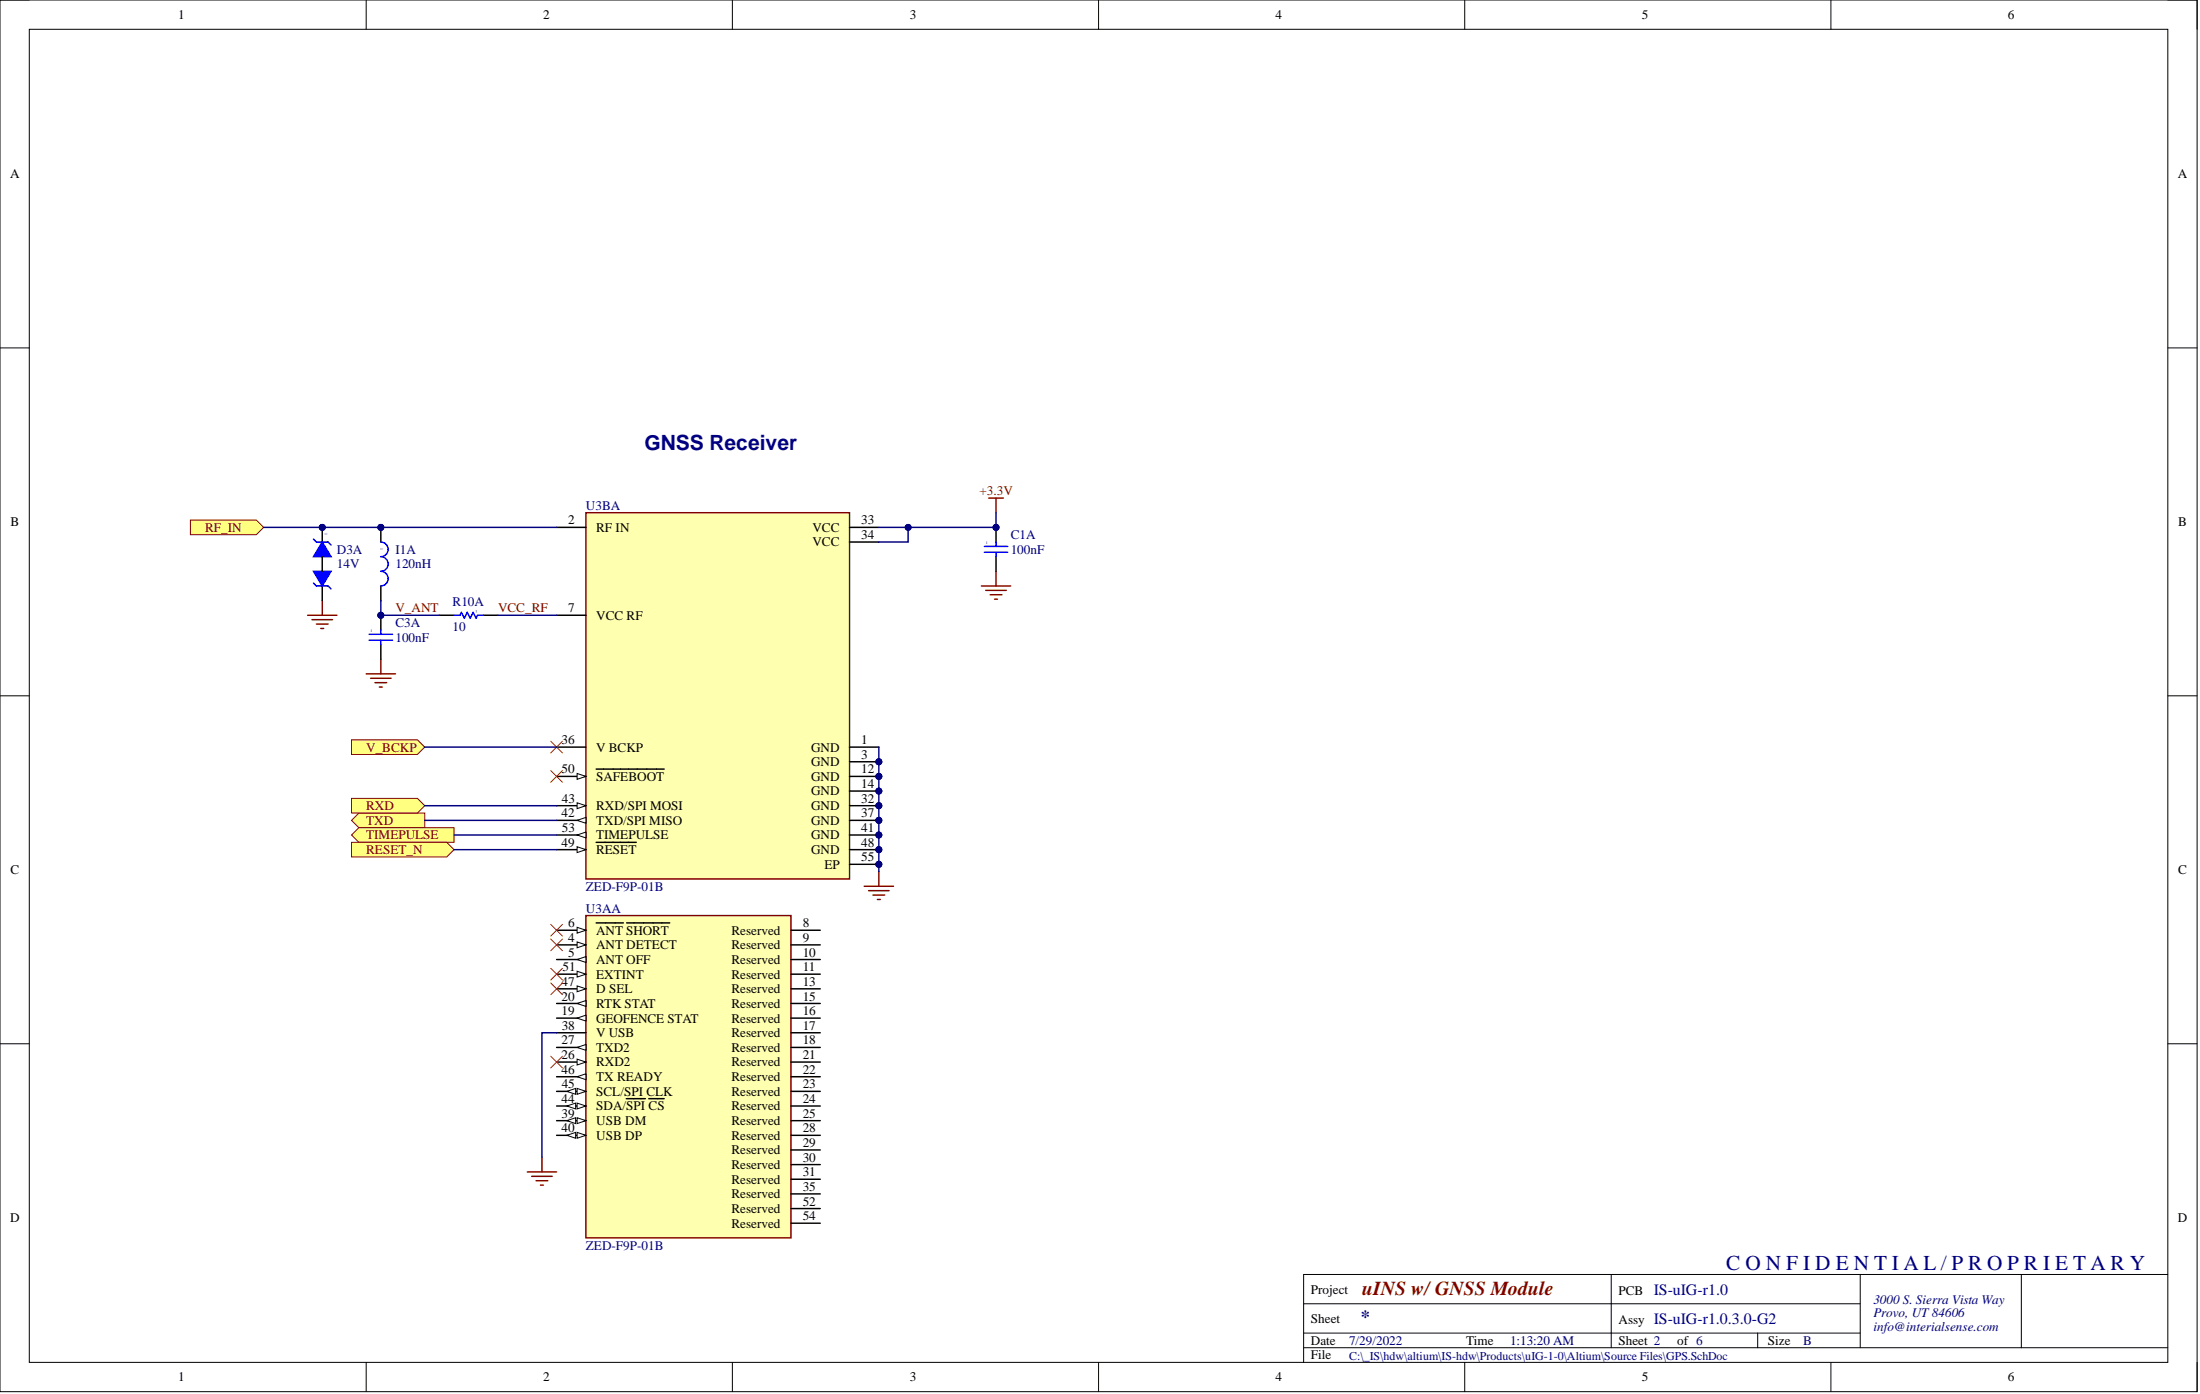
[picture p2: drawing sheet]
<svg xmlns="http://www.w3.org/2000/svg" width="381mm" height="241mm" viewBox="0 0 381 241" stroke-linecap="round" stroke-linejoin="round" font-family="sans-serif">
<g fill="none" stroke="#000" stroke-width=".17">
<path d="M0 0h380.5v240.9h-380.5zM0 0h5.1M5.1 5.1h370.3v230.7h-370.3zM63.4 0v5.1M126.8 0v5.1M190.2 0v5.1M253.7 0v5.1M317.1 0v5.1M375.4 0h5.1v5.1M0 60.2h5.1M375.4 60.2h5.1M0 120.4h5.1"/>
<path d="M375.4 120.4h5.1M0 180.7h5.1M375.4 180.7h5.1M63.4 235.8v5.1M126.8 235.8v5.1M190.2 235.8v5.1M225.8 225.7h96.4M225.8 233.3h149.6M225.8 230.8h96.4M253.7 235.8v5.1M279 220.6v12.7M304.4 230.8v2.5"/>
<path d="M317.1 235.8v5.1M322.2 220.6v12.7M350.1 220.6v12.7M375.4 220.6h-149.6v15.2M380.5 235.8v5.1"/>
</g>
<path d="M66 101.4v2.6M76.1 106.5h2.5M83.7 106.5h2.5" fill="none" stroke="#000" stroke-width=".25"/>
<path d="M66 93.8a1.27 1.27 0 0 1 1.2 1.3 1.27 1.27 0 0 1-1.2 1.3 1.27 1.27 0 0 1 1.2 1.2 1.27 1.27 0 0 1-1.2 1.3 1.27 1.27 0 0 1 1.2 1.3 1.27 1.27 0 0 1-1.2 1.2M78.6 106.5h1.1l.2-.5 .5 1 .5-1 .5 1 .5-1 .5 1 .3-.5h1" fill="none" stroke="#00f" stroke-width=".25"/>
<path d="M63.4 116.6h5.1M64.2 117.4h3.5M64.9 118.2h2.1M65.7 118.9h.5M66 114.1v2.5" fill="none" stroke="#800000" stroke-width=".25"/>
<path d="M33 90h11.4l1.3 1.3-1.3 1.3h-11.4z" fill-rule="evenodd" fill="#ffff80"/>
<path d="M33 90h11.4l1.3 1.3-1.3 1.3h-11.4z" fill="none" stroke="#800000" stroke-width=".17"/>
<path d="M60.9 142l1.2-1.3h11.5v2.6h-11.5z" fill-rule="evenodd" fill="#ffff80"/>
<path d="M60.9 142l1.2-1.3h11.5v2.6h-11.5z" fill="none" stroke="#800000" stroke-width=".17"/>
<path d="M60.9 144.5l1.2-1.2h16.5v2.5h-16.5z" fill-rule="evenodd" fill="#ffff80"/>
<path d="M60.9 144.5l1.2-1.2h16.5v2.5h-16.5z" fill="none" stroke="#800000" stroke-width=".17"/>
<path d="M60.9 128.1h11.4l1.3 1.2-1.3 1.3h-11.4z" fill-rule="evenodd" fill="#ffff80"/>
<path d="M60.9 128.1h11.4l1.3 1.2-1.3 1.3h-11.4z" fill="none" stroke="#800000" stroke-width=".17"/>
<path d="M53.3 106.5h5M54 107.3h3.6M54.8 108h2M55.6 108.8h.5M55.8 104v2.5" fill="none" stroke="#800000" stroke-width=".25"/>
<path d="M55.8 101.4v2.6" fill="none" stroke="#000" stroke-width=".25"/>
<path d="M54.3 98.9h3l-1.5 2.5z" fill="#00f"/>
<path d="M54.3 98.9h3l-1.5 2.5zM54.3 100.9l.5 .5h2l.5 .5" fill="none" stroke="#00f" stroke-width=".25"/>
<path d="M55.8 93.8l1.5 2.6h-3z" fill="#00f"/>
<path d="M55.8 93.8l1.5 2.6h-3zM56.8 93.8l.5 .5" fill="none" stroke="#00f" stroke-width=".25"/>
<path d="M55.8 96.4v2.5" fill="none" stroke="#000" stroke-width=".25"/>
<path d="M60.9 138.2h11.4l1.3 1.3-1.3 1.2h-11.4z" fill-rule="evenodd" fill="#ffff80"/>
<path d="M60.9 138.2h11.4l1.3 1.3-1.3 1.2h-11.4z" fill="none" stroke="#800000" stroke-width=".17"/>
<path d="M172.5 98.9v2.5M170 101.4h5M170.7 102.2h3.6M171.5 103h2M172.2 103.7h.5" fill="none" stroke="#800000" stroke-width=".25"/>
<path d="M66 111.6v2.5" fill="none" stroke="#000" stroke-width=".25"/>
<path d="M63.9 110.8h4.1M63.9 109.8h4.1M66 110.8v.8" fill="none" stroke="#00f" stroke-width=".25"/>
<path d="M60.9 145.8h16.5l1.2 1.3-1.2 1.2h-16.5z" fill-rule="evenodd" fill="#ffff80"/>
<path d="M60.9 145.8h16.5l1.2 1.3-1.2 1.2h-16.5z" fill="none" stroke="#800000" stroke-width=".17"/>
<path d="M172.5 96.4v2.5" fill="none" stroke="#000" stroke-width=".25"/>
<path d="M170.5 95.6h4M170.5 94.6h4M172.5 93.8v.8M172.5 95.6v.8" fill="none" stroke="#00f" stroke-width=".25"/>
<path d="M101.5 158.5h35.5v55.8h-35.5z" fill-rule="evenodd" fill="#ffffb0"/>
<path d="M101.5 158.5h35.5v55.8h-35.5z" fill="none" stroke="#800000" stroke-width=".25"/>
<g fill="none" stroke="#000" stroke-width=".25">
<path d="M96.4 163.6h5.1M137 161h5.1M137 163.6h5.1M137 166.1h5.1M137 168.6h5.1M137 171.2h5.1M137 173.7h5.1M137 176.2h5.1M137 178.8h5.1M137 181.3h5.1M137 183.8h5.1M137 186.4h5.1"/>
<path d="M137 188.9h5.1M137 191.5h5.1M137 194h5.1M137 196.5h5.1M137 199.1h5.1M137 201.6h5.1M137 204.1h5.1M137 206.7h5.1M137 209.2h5.1M137 211.7h5.1"/>
</g>
<path d="M99.9 163l1.6 .6-1.6 .5z" fill="#f8fcff"/>
<path d="M99.9 163l1.6 .6-1.6 .5z" fill="none" stroke="#000" stroke-width=".17"/>
<path d="M96.4 166.1h5.1" fill="none" stroke="#000" stroke-width=".25"/>
<path d="M99.9 166.1l1.6-.5v1z" fill="#f8fcff"/>
<path d="M99.9 166.1l1.6-.5v1z" fill="none" stroke="#000" stroke-width=".17"/>
<path d="M96.4 183.8h5.1" fill="none" stroke="#000" stroke-width=".25"/>
<path d="M99.9 183.3l1.6 .5-1.6 .6z" fill="#f8fcff"/>
<path d="M99.9 183.3l1.6 .5-1.6 .6z" fill="none" stroke="#000" stroke-width=".17"/>
<path d="M96.4 181.3h5.1" fill="none" stroke="#000" stroke-width=".25"/>
<path d="M99.9 181.3l1.6-.5v1z" fill="#f8fcff"/>
<path d="M99.9 181.3l1.6-.5v1z" fill="none" stroke="#000" stroke-width=".17"/>
<path d="M96.4 194h5.1" fill="none" stroke="#000" stroke-width=".25"/>
<path d="M99.9 193.5l1.6 .5-1.6 .5z" fill="#f8fcff"/>
<path d="M99.9 193.5l1.6 .5-1.6 .5z" fill="none" stroke="#000" stroke-width=".17"/>
<path d="M98.2 194l1.5-.5v1z" fill="#f8fcff"/>
<path d="M98.2 194l1.5-.5v1z" fill="none" stroke="#000" stroke-width=".17"/>
<path d="M96.4 196.5h5.1" fill="none" stroke="#000" stroke-width=".25"/>
<path d="M99.9 196l1.6 .5-1.6 .5z" fill="#f8fcff"/>
<path d="M99.9 196l1.6 .5-1.6 .5z" fill="none" stroke="#000" stroke-width=".17"/>
<path d="M98.2 196.5l1.5-.5v1z" fill="#f8fcff"/>
<path d="M98.2 196.5l1.5-.5v1z" fill="none" stroke="#000" stroke-width=".17"/>
<path d="M96.4 161h5.1" fill="none" stroke="#000" stroke-width=".25"/>
<path d="M99.9 160.5l1.6 .5-1.6 .5z" fill="#f8fcff"/>
<path d="M99.9 160.5l1.6 .5-1.6 .5z" fill="none" stroke="#000" stroke-width=".17"/>
<path d="M103.2 159.8h4.8M108.5 159.8h7.5M96.4 171.2h5.1" fill="none" stroke="#000" stroke-width=".25"/>
<path d="M99.9 170.7l1.6 .5-1.6 .5z" fill="#f8fcff"/>
<path d="M99.9 170.7l1.6 .5-1.6 .5z" fill="none" stroke="#000" stroke-width=".17"/>
<path d="M96.4 168.6h5.1" fill="none" stroke="#000" stroke-width=".25"/>
<path d="M99.9 168.1l1.6 .5-1.6 .5z" fill="#f8fcff"/>
<path d="M99.9 168.1l1.6 .5-1.6 .5z" fill="none" stroke="#000" stroke-width=".17"/>
<path d="M96.4 176.2h5.1" fill="none" stroke="#000" stroke-width=".25"/>
<path d="M99.9 176.2l1.6-.5v1z" fill="#f8fcff"/>
<path d="M99.9 176.2l1.6-.5v1z" fill="none" stroke="#000" stroke-width=".17"/>
<path d="M96.4 173.7h5.1" fill="none" stroke="#000" stroke-width=".25"/>
<path d="M99.9 173.7l1.6-.5v1z" fill="#f8fcff"/>
<path d="M99.9 173.7l1.6-.5v1z" fill="none" stroke="#000" stroke-width=".17"/>
<path d="M96.4 188.9h5.1" fill="none" stroke="#000" stroke-width=".25"/>
<path d="M99.9 188.4l1.6 .5-1.6 .5z" fill="#f8fcff"/>
<path d="M99.9 188.4l1.6 .5-1.6 .5z" fill="none" stroke="#000" stroke-width=".17"/>
<path d="M98.2 188.9l1.5-.5v1z" fill="#f8fcff"/>
<path d="M98.2 188.9l1.5-.5v1z" fill="none" stroke="#000" stroke-width=".17"/>
<path d="M96.4 191.5h5.1" fill="none" stroke="#000" stroke-width=".25"/>
<path d="M99.9 190.9l1.6 .6-1.6 .5z" fill="#f8fcff"/>
<path d="M99.9 190.9l1.6 .6-1.6 .5z" fill="none" stroke="#000" stroke-width=".17"/>
<path d="M98.2 191.5l1.5-.6v1.1z" fill="#f8fcff"/>
<path d="M98.2 191.5l1.5-.6v1.1z" fill="none" stroke="#000" stroke-width=".17"/>
<path d="M96.4 186.4h5.1M108.5 190.2h3.3M112.4 190.2h2.6" fill="none" stroke="#000" stroke-width=".25"/>
<path d="M99.9 186.4l1.6-.5v1z" fill="#f8fcff"/>
<path d="M99.9 186.4l1.6-.5v1z" fill="none" stroke="#000" stroke-width=".17"/>
<path d="M96.4 178.8h5.1" fill="none" stroke="#000" stroke-width=".25"/>
<circle cx="152.2" cy="131.9" r=".51" fill="#000080"/>
<circle cx="152.2" cy="131.9" r=".51" fill="none" stroke="#000080" stroke-width=".17"/>
<path d="M101.5 88.8h45.6v63.3h-45.6z" fill-rule="evenodd" fill="#ffffb0"/>
<path d="M101.5 88.8h45.6v63.3h-45.6z" fill="none" stroke="#800000" stroke-width=".25"/>
<path d="M96.4 139.5h5.1" fill="none" stroke="#000" stroke-width=".25"/>
<path d="M99.9 139l1.6 .5-1.6 .5z" fill="#f8fcff"/>
<path d="M99.9 139l1.6 .5-1.6 .5z" fill="none" stroke="#000" stroke-width=".17"/>
<path d="M96.4 142h5.1" fill="none" stroke="#000" stroke-width=".25"/>
<path d="M99.9 142l1.6-.5v1z" fill="#f8fcff"/>
<path d="M99.9 142l1.6-.5v1z" fill="none" stroke="#000" stroke-width=".17"/>
<path d="M96.4 147.1h5.1" fill="none" stroke="#000" stroke-width=".25"/>
<path d="M99.9 146.6l1.6 .5-1.6 .5z" fill="#f8fcff"/>
<path d="M99.9 146.6l1.6 .5-1.6 .5z" fill="none" stroke="#000" stroke-width=".17"/>
<path d="M96.4 134.4h5.1M103.2 145.8h7" fill="none" stroke="#000" stroke-width=".25"/>
<path d="M99.9 133.9l1.6 .5-1.6 .5z" fill="#f8fcff"/>
<path d="M99.9 133.9l1.6 .5-1.6 .5z" fill="none" stroke="#000" stroke-width=".17"/>
<path d="M96.4 91.3h5.1M103.2 133.1h11.8M96.4 144.5h5.1" fill="none" stroke="#000" stroke-width=".25"/>
<path d="M99.9 144.5l1.6-.5v1z" fill="#f8fcff"/>
<path d="M99.9 144.5l1.6-.5v1z" fill="none" stroke="#000" stroke-width=".17"/>
<path d="M147.1 91.3h5.1M147.1 93.8h5.1M96.4 106.5h5.1M96.4 129.3h5.1M147.1 129.3h5.1M147.1 131.9h5.1M147.1 149.6h5.1" fill="none" stroke="#000" stroke-width=".25"/>
<circle cx="152.2" cy="131.9" r=".51" fill="#000080"/>
<circle cx="152.2" cy="131.9" r=".51" fill="none" stroke="#000080" stroke-width=".17"/>
<path d="M147.1 134.4h5.1M147.1 136.9h5.1M147.1 139.5h5.1M147.1 142h5.1M147.1 144.5h5.1M147.1 147.1h5.1" fill="none" stroke="#000" stroke-width=".25"/>
<path d="M171.2 86.2h2.6M172.5 86.2v2.6M149.7 153.4h5M150.4 154.2h3.6M151.2 154.9h2M151.9 155.7h.6M152.2 150.9v2.5M91.3 202.9h5.1M92.1 203.6h3.5M92.8 204.4h2.1M93.6 205.1h.5M93.9 200.3v2.6" fill="none" stroke="#800000" stroke-width=".25"/>
<g fill="none" stroke="#f00" stroke-width=".17">
<path d="M95.4 133.4l2 2M95.4 128.3l2 2M97.4 133.4l-2 2M97.4 128.3l-2 2M95.4 160l2 2M95.4 162.5l2 2.1M95.4 167.6l2 2M95.4 170.1l2 2.1M97.4 160l-2 2M97.4 162.5l-2 2.1M97.4 167.6l-2 2M97.4 170.1l-2 2.1"/>
<path d="M95.4 182.8l2 2.1M97.4 182.8l-2 2.1"/>
</g>
<path d="M152.2 129.3v21.6" fill="none" stroke="#000080" stroke-width=".25"/>
<circle cx="152.2" cy="131.9" r=".51" fill="#000080"/>
<circle cx="152.2" cy="131.9" r=".51" fill="none" stroke="#000080" stroke-width=".17"/>
<path d="M45.7 91.3h50.7M157.3 91.3v2.5h-5.1M66 104v2.5h10.1M73.6 139.5h22.8M73.6 129.3h22.8M73.6 142h22.8M78.6 147.1h17.8M78.6 144.5h17.8" fill="none" stroke="#000080" stroke-width=".25"/>
<circle cx="157.3" cy="91.3" r=".51" fill="#000080"/>
<circle cx="157.3" cy="91.3" r=".51" fill="none" stroke="#000080" stroke-width=".17"/>
<path d="M172.5 88.8v2.5h-20.3M96.4 178.8h-2.5v21.5" fill="none" stroke="#000080" stroke-width=".25"/>
<circle cx="157.3" cy="91.3" r=".51" fill="#000080"/>
<circle cx="157.3" cy="91.3" r=".51" fill="none" stroke="#000080" stroke-width=".17"/>
<path d="M86.2 106.5h10.2" fill="none" stroke="#000080" stroke-width=".25"/>
<text font-size="3.9" fill="#000080" x="65.3" y="108.5">PIC3A01</text>
<text font-size="3.7" fill="#000080" x="298.9" y="219.8">C O N F I D E N T I A L / P R O P R I E T A R Y</text>
<text font-size="3.6" fill="#000080" x="111.6" y="77.8">GNSS Receiver</text>
<g font-size="3.5" fill="#000080">
<text x="55" y="93.1">PID3A01</text>
<text x="65.3" y="93.1">PII1A01</text>
<text x="172.2" y="93.1">PIC1A01</text>
</g>
<text font-size="3.4" fill="#800000" x="235.9" y="224.2">uINS w/ GNSS Module</text>
<text font-size="3.2" fill="#000080" x="235.7" y="229.1">*</text>
<g font-size="2.7" fill="#000080">
<text x="286.4" y="224.1">IS-uIG-r1.0</text>
<text x="286.4" y="229.1">IS-uIG-r1.0.3.0-G2</text>
</g>
<g font-size="2.3">
<text x="30.9" y="3.3">1</text>
<text x="94.1" y="3.3">2</text>
<text x="157.6" y="3.3">3</text>
<text x="220.9" y="3.3">4</text>
<text x="284.4" y="3.3">5</text>
<text x="347.7" y="3.3">6</text>
<text x="1.7" y="30.9">A</text>
<text x="377.2" y="30.9">A</text>
<text x="1.8" y="91.1">B</text>
<text x="98.4" y="90.8">2</text>
<text x="103.2" y="92">RF IN</text>
<text x="140.7" y="92">VCC</text>
<text x="140.7" y="94.6">VCC</text>
<text x="149.2" y="90.8">33</text>
<text x="149.2" y="93.3">34</text>
<text x="377.2" y="91.1">B</text>
<text x="98.4" y="106">7</text>
<text x="103.2" y="107.3">VCC RF</text>
<text x="97.2" y="128.8">36</text>
<text x="103.2" y="130.1">V BCKP</text>
<text x="140.5" y="130.1">GND</text>
<text x="149.2" y="128.8">1</text>
<text x="149.2" y="131.4">3</text>
<text x="97.2" y="133.9">50</text>
<text x="103.2" y="135.2">SAFEBOOT</text>
<text x="140.5" y="132.6">GND</text>
<text x="140.5" y="135.2">GND</text>
<text x="140.5" y="137.7">GND</text>
<text x="149.2" y="133.9">12</text>
<text x="149.2" y="136.4">14</text>
<text x="97.2" y="141.5">42</text>
<text x="97.3" y="139">43</text>
<text x="103.2" y="140.2">RXD/SPI MOSI</text>
<text x="103.2" y="142.8">TXD/SPI MISO</text>
<text x="140.5" y="140.2">GND</text>
<text x="140.5" y="142.8">GND</text>
<text x="149.2" y="139">32</text>
<text x="149.2" y="141.5">37</text>
<text x="97.2" y="146.6">49</text>
<text x="97.3" y="144">53</text>
<text x="103.2" y="147.8">RESET</text>
<text x="103.2" y="145.3">TIMEPULSE</text>
<text x="140.5" y="145.3">GND</text>
<text x="140.5" y="147.8">GND</text>
<text x="149.2" y="149.1">55</text>
<text x="149.2" y="144">41</text>
<text x="149.2" y="146.6">48</text>
<text x="1.8" y="151.3">C</text>
<text x="142.8" y="150.4">EP</text>
<text x="377.2" y="151.3">C</text>
<text x="98.4" y="160.5">6</text>
<text x="103.2" y="161.8">ANT SHORT</text>
<text x="126.7" y="161.8">Reserved</text>
<text x="139" y="160.5">8</text>
<text x="98.4" y="163">4</text>
<text x="98.4" y="165.6">5</text>
<text x="103.2" y="164.3">ANT DETECT</text>
<text x="103.2" y="166.9">ANT OFF</text>
<text x="126.7" y="164.3">Reserved</text>
<text x="126.7" y="166.9">Reserved</text>
<text x="139" y="163">9</text>
<text x="139" y="165.6">10</text>
<text x="97.2" y="170.7">47</text>
<text x="97.2" y="173.2">20</text>
<text x="97.4" y="168.1">51</text>
<text x="103.2" y="171.9">D SEL</text>
<text x="103.2" y="169.4">EXTINT</text>
<text x="126.7" y="169.4">Reserved</text>
<text x="126.7" y="171.9">Reserved</text>
<text x="139" y="168.1">11</text>
<text x="139" y="170.7">13</text>
<text x="139" y="173.2">15</text>
<text x="97.2" y="175.7">19</text>
<text x="97.3" y="178.3">38</text>
<text x="103.2" y="177">GEOFENCE STAT</text>
<text x="103.2" y="174.5">RTK STAT</text>
<text x="103.2" y="179.5">V USB</text>
<text x="126.7" y="174.5">Reserved</text>
<text x="126.7" y="177">Reserved</text>
<text x="126.7" y="179.5">Reserved</text>
<text x="139" y="175.7">16</text>
<text x="139" y="178.3">17</text>
<text x="97.2" y="183.3">26</text>
<text x="97.2" y="180.8">27</text>
<text x="97.2" y="185.9">46</text>
<text x="103.2" y="184.6">RXD2</text>
<text x="103.2" y="182.1">TXD2</text>
<text x="126.7" y="182.1">Reserved</text>
<text x="126.7" y="184.6">Reserved</text>
<text x="139" y="180.8">18</text>
<text x="139" y="183.3">21</text>
<text x="139" y="185.9">22</text>
<text x="97.2" y="190.9">44</text>
<text x="97.3" y="188.4">45</text>
<text x="103.2" y="189.7">SCL/SPI CLK</text>
<text x="103.2" y="187.1">TX READY</text>
<text x="126.7" y="187.1">Reserved</text>
<text x="126.7" y="189.7">Reserved</text>
<text x="139" y="188.4">23</text>
<text x="139" y="190.9">24</text>
<text x="97.2" y="193.5">39</text>
<text x="97.2" y="196">40</text>
<text x="103.2" y="194.7">USB DM</text>
<text x="103.2" y="197.3">USB DP</text>
<text x="103.2" y="192.2">SDA/SPI CS</text>
<text x="126.7" y="192.2">Reserved</text>
<text x="126.7" y="194.7">Reserved</text>
<text x="126.7" y="197.3">Reserved</text>
<text x="139" y="193.5">25</text>
<text x="139" y="196">28</text>
<text x="126.7" y="199.8">Reserved</text>
<text x="126.7" y="202.4">Reserved</text>
<text x="139" y="198.6">29</text>
<text x="139" y="201.1">30</text>
<text x="139" y="203.6">31</text>
<text x="126.7" y="204.9">Reserved</text>
<text x="126.7" y="207.4">Reserved</text>
<text x="126.7" y="210">Reserved</text>
<text x="139" y="206.2">35</text>
<text x="139" y="208.7">52</text>
<text x="1.7" y="211.6">D</text>
<text x="126.7" y="212.5">Reserved</text>
<text x="139" y="211.2">54</text>
<text x="377.2" y="211.6">D</text>
<text x="227" y="223.9">Project</text>
<text x="280.3" y="224.2">PCB</text>
<text x="227" y="232.8">Date</text>
<text x="227" y="229">Sheet</text>
<text x="253.9" y="232.8">Time</text>
<text x="280.3" y="232.8">Sheet 2</text>
<text x="280.3" y="229.2">Assy</text>
<text x="290.4" y="232.8">of 6</text>
<text x="306.2" y="232.8">Size</text>
<text x="30.9" y="239.1">1</text>
<text x="94.1" y="239.1">2</text>
<text x="157.6" y="239.1">3</text>
<text x="220.9" y="239.1">4</text>
<text x="227" y="235.3">File</text>
<text x="284.4" y="239.1">5</text>
<text x="347.7" y="239.1">6</text>
</g>
<g font-size="2.3" fill="#000080">
<text x="101.5" y="88.2">U3BA</text>
<text x="58.3" y="95.9">D3A</text>
<text x="68.5" y="95.9">I1A</text>
<text x="175" y="95.9">100nF</text>
<text x="175" y="93.3">C1A</text>
<text x="58.3" y="98.4">14V</text>
<text x="68.5" y="98.4">120nH</text>
<text x="78.4" y="105">R10A</text>
<text x="68.5" y="111.1">100nF</text>
<text x="68.5" y="108.5">C3A</text>
<text x="78.4" y="109.3">10</text>
<text x="101.5" y="154.2">ZED-F9P-01B</text>
<text x="101.5" y="158">U3AA</text>
<text x="101.5" y="216.3">ZED-F9P-01B</text>
<text x="324.4" y="225.7">3000 S. Sierra Vista Way</text>
<text x="233.6" y="232.8">7/29/2022</text>
<text x="261.5" y="232.8">1:13:20 AM</text>
<text x="312.3" y="232.8">B</text>
<text x="324.4" y="228">Provo, UT 84606</text>
<text x="324.4" y="230.4">info@interialsense.com</text>
</g>
<g font-size="2.3" fill="#800000">
<text x="169.6" y="85.7">+3.3V</text>
<text x="35.5" y="92">RF_IN</text>
<text x="68.5" y="106">V_ANT</text>
<text x="86.2" y="106">VCC_RF</text>
<text x="63.4" y="130.1">V_BCKP</text>
<text x="63.4" y="142.8">TXD</text>
<text x="63.4" y="140.2">RXD</text>
<text x="63.4" y="145.3">TIMEPULSE</text>
<text x="63.4" y="147.8">RESET_N</text>
</g>
<text font-size="2.1" fill="#000080" x="233.6" y="235.4">C:\_IS\hdw\altium\IS-hdw\Products\uIG-1-0\Altium\Source Files\GPS.SchDoc</text>
<g font-size="1.1" fill="#000080">
<text x="146.8" y="134.8">PIU3A012</text>
<text x="146.8" y="137.3">PIU3A014</text>
<text x="146.8" y="139.7">PIU3A032</text>
<text x="146.8" y="142.2">PIU3A037</text>
<text x="146.8" y="144.7">PIU3A041</text>
<text x="146.8" y="147.5">PIU3A048</text>
<text x="146.8" y="150">PIU3A055</text>
</g>
<g font-size=".7" fill="#000080">
<text x="56.2" y="92.3" transform="rotate(90 56.2 92.3)">1</text>
<text x="65.9" y="94.8" transform="rotate(90 65.9 94.8)">1</text>
<text x="170.7" y="94.2">1</text>
<text x="82.7" y="105.7" transform="rotate(-180 82.7 105.7)">1</text>
<text x="64.2" y="109.4">1</text>
</g>
</svg>
